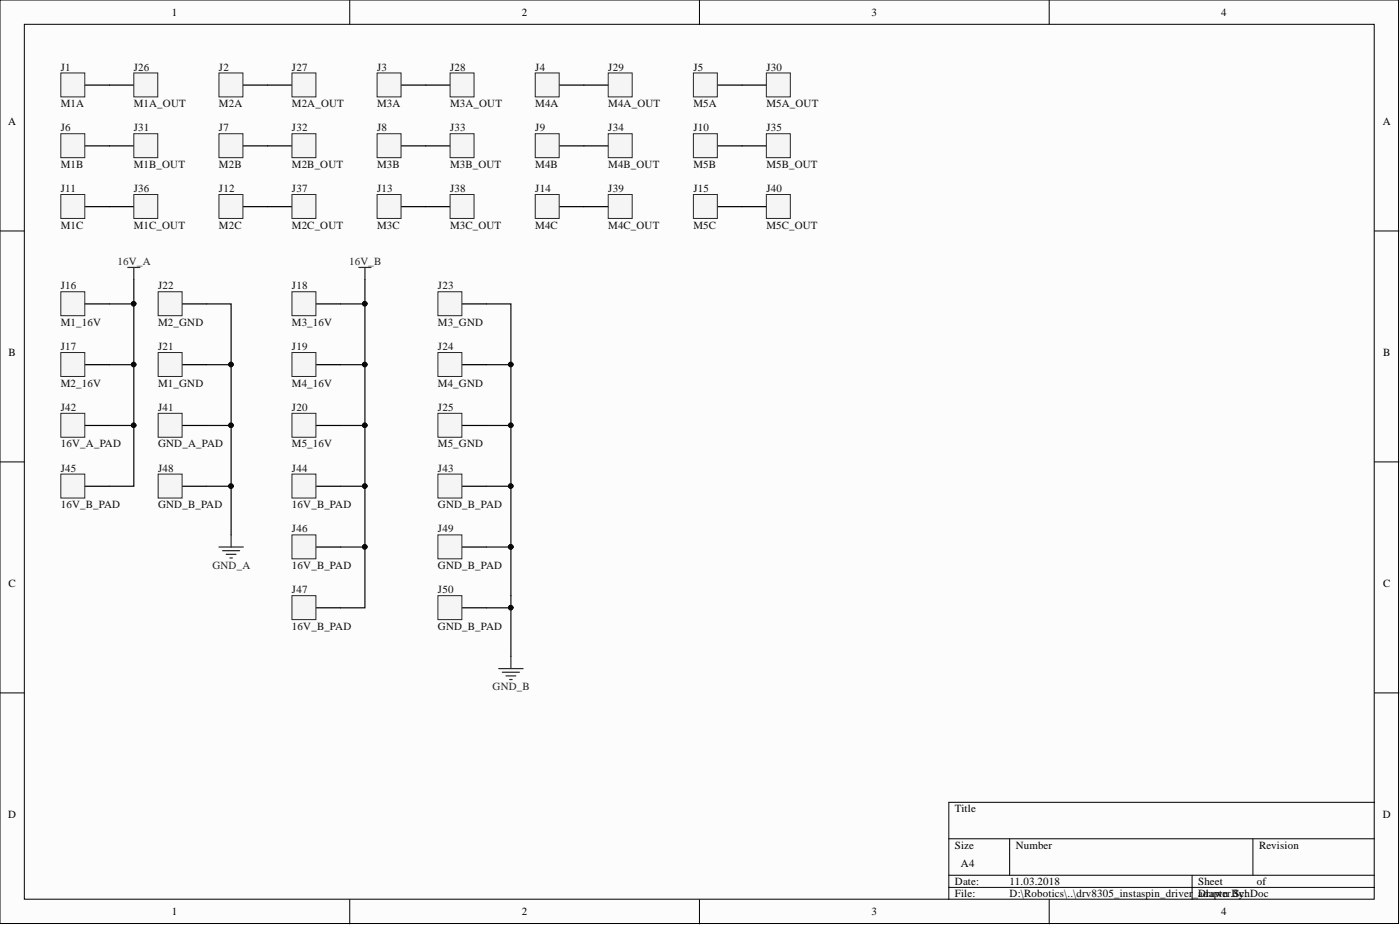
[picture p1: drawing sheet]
<svg xmlns="http://www.w3.org/2000/svg" width="292mm" height="193mm" viewBox="0 0 292 193" stroke-linecap="round" stroke-linejoin="round" font-family="sans-serif">
<g fill="#fcfcfc" stroke="#000" stroke-width=".21">
<path d="M0 0h291.8v192.7h-291.8z"/>
<path d="M5.1 5.1h281.6v182.5h-281.6z"/>
</g>
<g fill="none" stroke="#000" stroke-width=".21">
<path d="M73 0v5.1M145.9 0v5.1M218.9 0v5.1M0 48.2h5.1M286.8 48.2h5.1M0 96.4h5.1M286.8 96.4h5.1M0 144.6h5.1M286.8 144.6h5.1M198 175h88.8M210.7 175v7.6M261.4 175v7.6"/>
<path d="M286.8 167.4h-88.8v20.3M73 187.7v5M145.9 187.7v5M198 182.6h88.8M198 185.1h88.8M218.9 187.7v5M248.7 182.6v5.1"/>
</g>
<path d="M17.8 17.8h5" fill="none" stroke="#000" stroke-width=".25"/>
<path d="M12.7 15.2h5v5h-5z" fill="#f5f5f5" stroke="#262626" stroke-width=".21"/>
<path d="M17.8 30.4h5" fill="none" stroke="#000" stroke-width=".25"/>
<path d="M12.7 27.9h5v5h-5z" fill="#f5f5f5" stroke="#262626" stroke-width=".21"/>
<path d="M17.8 43.1h5" fill="none" stroke="#000" stroke-width=".25"/>
<path d="M12.7 40.6h5v5h-5z" fill="#f5f5f5" stroke="#262626" stroke-width=".21"/>
<path d="M17.8 63.4h5" fill="none" stroke="#000" stroke-width=".25"/>
<path d="M12.7 60.9h5v5h-5z" fill="#f5f5f5" stroke="#262626" stroke-width=".21"/>
<path d="M38.1 76.1h5" fill="none" stroke="#000" stroke-width=".25"/>
<path d="M33 73.5h5v5h-5z" fill="#f5f5f5" stroke="#262626" stroke-width=".21"/>
<path d="M50.8 17.8h5" fill="none" stroke="#000" stroke-width=".25"/>
<path d="M45.7 15.2h5v5h-5z" fill="#f5f5f5" stroke="#262626" stroke-width=".21"/>
<path d="M50.8 30.4h5" fill="none" stroke="#000" stroke-width=".25"/>
<path d="M45.7 27.9h5v5h-5z" fill="#f5f5f5" stroke="#262626" stroke-width=".21"/>
<path d="M50.8 43.1h5" fill="none" stroke="#000" stroke-width=".25"/>
<path d="M45.7 40.6h5v5h-5z" fill="#f5f5f5" stroke="#262626" stroke-width=".21"/>
<path d="M17.8 76.1h5" fill="none" stroke="#000" stroke-width=".25"/>
<path d="M12.7 73.5h5v5h-5z" fill="#f5f5f5" stroke="#262626" stroke-width=".21"/>
<path d="M38.1 63.4h5" fill="none" stroke="#000" stroke-width=".25"/>
<path d="M33 60.9h5v5h-5z" fill="#f5f5f5" stroke="#262626" stroke-width=".21"/>
<path d="M83.8 17.8h5" fill="none" stroke="#000" stroke-width=".25"/>
<path d="M78.7 15.2h5v5h-5z" fill="#f5f5f5" stroke="#262626" stroke-width=".21"/>
<path d="M83.8 30.4h5" fill="none" stroke="#000" stroke-width=".25"/>
<path d="M78.7 27.9h5v5h-5z" fill="#f5f5f5" stroke="#262626" stroke-width=".21"/>
<path d="M83.8 43.1h5" fill="none" stroke="#000" stroke-width=".25"/>
<path d="M78.7 40.6h5v5h-5z" fill="#f5f5f5" stroke="#262626" stroke-width=".21"/>
<path d="M66 63.4h5.1" fill="none" stroke="#000" stroke-width=".25"/>
<path d="M60.9 60.9h5v5h-5z" fill="#f5f5f5" stroke="#262626" stroke-width=".21"/>
<path d="M96.4 63.4h5.1" fill="none" stroke="#000" stroke-width=".25"/>
<path d="M91.4 60.9h5v5h-5z" fill="#f5f5f5" stroke="#262626" stroke-width=".21"/>
<path d="M116.7 17.8h5.1" fill="none" stroke="#000" stroke-width=".25"/>
<path d="M111.7 15.2h5v5h-5z" fill="#f5f5f5" stroke="#262626" stroke-width=".21"/>
<path d="M116.7 30.4h5.1" fill="none" stroke="#000" stroke-width=".25"/>
<path d="M111.7 27.9h5v5h-5z" fill="#f5f5f5" stroke="#262626" stroke-width=".21"/>
<path d="M116.7 43.1h5.1" fill="none" stroke="#000" stroke-width=".25"/>
<path d="M111.7 40.6h5v5h-5z" fill="#f5f5f5" stroke="#262626" stroke-width=".21"/>
<path d="M66 76.1h5.1" fill="none" stroke="#000" stroke-width=".25"/>
<path d="M60.9 73.5h5v5h-5z" fill="#f5f5f5" stroke="#262626" stroke-width=".21"/>
<path d="M96.4 76.1h5.1" fill="none" stroke="#000" stroke-width=".25"/>
<path d="M91.4 73.5h5v5h-5z" fill="#f5f5f5" stroke="#262626" stroke-width=".21"/>
<path d="M149.7 17.8h5.1" fill="none" stroke="#000" stroke-width=".25"/>
<path d="M144.7 15.2h5v5h-5z" fill="#f5f5f5" stroke="#262626" stroke-width=".21"/>
<path d="M149.7 30.4h5.1" fill="none" stroke="#000" stroke-width=".25"/>
<path d="M144.7 27.9h5v5h-5z" fill="#f5f5f5" stroke="#262626" stroke-width=".21"/>
<path d="M149.7 43.1h5.1" fill="none" stroke="#000" stroke-width=".25"/>
<path d="M144.7 40.6h5v5h-5z" fill="#f5f5f5" stroke="#262626" stroke-width=".21"/>
<path d="M66 88.8h5.1" fill="none" stroke="#000" stroke-width=".25"/>
<path d="M60.9 86.2h5v5h-5z" fill="#f5f5f5" stroke="#262626" stroke-width=".21"/>
<path d="M96.4 88.8h5.1" fill="none" stroke="#000" stroke-width=".25"/>
<path d="M91.4 86.2h5v5h-5z" fill="#f5f5f5" stroke="#262626" stroke-width=".21"/>
<path d="M22.8 17.8h5.1" fill="none" stroke="#000" stroke-width=".25"/>
<path d="M27.9 15.2h5v5h-5z" fill="#f5f5f5" stroke="#262626" stroke-width=".21"/>
<path d="M22.8 30.4h5.1" fill="none" stroke="#000" stroke-width=".25"/>
<path d="M27.9 27.9h5v5h-5z" fill="#f5f5f5" stroke="#262626" stroke-width=".21"/>
<path d="M22.8 43.1h5.1" fill="none" stroke="#000" stroke-width=".25"/>
<path d="M27.9 40.6h5v5h-5z" fill="#f5f5f5" stroke="#262626" stroke-width=".21"/>
<path d="M55.8 17.8h5.1" fill="none" stroke="#000" stroke-width=".25"/>
<path d="M60.9 15.2h5v5h-5z" fill="#f5f5f5" stroke="#262626" stroke-width=".21"/>
<path d="M55.8 30.4h5.1" fill="none" stroke="#000" stroke-width=".25"/>
<path d="M60.9 27.9h5v5h-5z" fill="#f5f5f5" stroke="#262626" stroke-width=".21"/>
<path d="M55.8 43.1h5.1" fill="none" stroke="#000" stroke-width=".25"/>
<path d="M60.9 40.6h5v5h-5z" fill="#f5f5f5" stroke="#262626" stroke-width=".21"/>
<path d="M88.8 17.8h5.1" fill="none" stroke="#000" stroke-width=".25"/>
<path d="M93.9 15.2h5v5h-5z" fill="#f5f5f5" stroke="#262626" stroke-width=".21"/>
<path d="M88.8 30.4h5.1" fill="none" stroke="#000" stroke-width=".25"/>
<path d="M93.9 27.9h5v5h-5z" fill="#f5f5f5" stroke="#262626" stroke-width=".21"/>
<path d="M88.8 43.1h5.1" fill="none" stroke="#000" stroke-width=".25"/>
<path d="M93.9 40.6h5v5h-5z" fill="#f5f5f5" stroke="#262626" stroke-width=".21"/>
<path d="M121.8 17.8h5.1" fill="none" stroke="#000" stroke-width=".25"/>
<path d="M126.9 15.2h5v5h-5z" fill="#f5f5f5" stroke="#262626" stroke-width=".21"/>
<path d="M121.8 30.4h5.1" fill="none" stroke="#000" stroke-width=".25"/>
<path d="M126.9 27.9h5v5h-5z" fill="#f5f5f5" stroke="#262626" stroke-width=".21"/>
<path d="M121.8 43.1h5.1" fill="none" stroke="#000" stroke-width=".25"/>
<path d="M126.9 40.6h5v5h-5z" fill="#f5f5f5" stroke="#262626" stroke-width=".21"/>
<path d="M154.8 17.8h5.1" fill="none" stroke="#000" stroke-width=".25"/>
<path d="M159.9 15.2h5v5h-5z" fill="#f5f5f5" stroke="#262626" stroke-width=".21"/>
<path d="M154.8 30.4h5.1" fill="none" stroke="#000" stroke-width=".25"/>
<path d="M159.9 27.9h5v5h-5z" fill="#f5f5f5" stroke="#262626" stroke-width=".21"/>
<path d="M154.8 43.1h5.1" fill="none" stroke="#000" stroke-width=".25"/>
<path d="M159.9 40.6h5v5h-5z" fill="#f5f5f5" stroke="#262626" stroke-width=".21"/>
<path d="M38.1 88.8h5" fill="none" stroke="#000" stroke-width=".25"/>
<path d="M33 86.2h5v5h-5z" fill="#f5f5f5" stroke="#262626" stroke-width=".21"/>
<path d="M17.8 88.8h5" fill="none" stroke="#000" stroke-width=".25"/>
<path d="M12.7 86.2h5v5h-5z" fill="#f5f5f5" stroke="#262626" stroke-width=".21"/>
<path d="M96.4 101.4h5.1" fill="none" stroke="#000" stroke-width=".25"/>
<path d="M91.4 98.9h5v5h-5z" fill="#f5f5f5" stroke="#262626" stroke-width=".21"/>
<path d="M66 101.4h5.1" fill="none" stroke="#000" stroke-width=".25"/>
<path d="M60.9 98.9h5v5h-5z" fill="#f5f5f5" stroke="#262626" stroke-width=".21"/>
<g fill="none" stroke="#262626" stroke-width=".25">
<path d="M26.6 55.8h2.6M27.9 55.8v2.5M74.9 55.8h2.5M76.1 55.8v2.5M45.7 114.1h5.1M46.4 114.9h3.6M47.2 115.6h2M48 116.4h.5M48.2 111.6v2.5M104.1 139.5h5M106.6 136.9v2.6M104.8 140.2h3.6"/>
<path d="M105.6 141h2M106.3 141.8h.6"/>
</g>
<path d="M17.8 101.4h5" fill="none" stroke="#000" stroke-width=".25"/>
<path d="M12.7 98.9h5v5h-5z" fill="#f5f5f5" stroke="#262626" stroke-width=".21"/>
<path d="M38.1 101.4h5" fill="none" stroke="#000" stroke-width=".25"/>
<path d="M33 98.9h5v5h-5z" fill="#f5f5f5" stroke="#262626" stroke-width=".21"/>
<path d="M66 114.1h5.1" fill="none" stroke="#000" stroke-width=".25"/>
<path d="M60.9 111.6h5v5h-5z" fill="#f5f5f5" stroke="#262626" stroke-width=".21"/>
<path d="M96.4 114.1h5.1" fill="none" stroke="#000" stroke-width=".25"/>
<path d="M91.4 111.6h5v5h-5z" fill="#f5f5f5" stroke="#262626" stroke-width=".21"/>
<path d="M66 126.8h5.1" fill="none" stroke="#000" stroke-width=".25"/>
<path d="M60.9 124.3h5v5h-5z" fill="#f5f5f5" stroke="#262626" stroke-width=".21"/>
<path d="M96.4 126.8h5.1" fill="none" stroke="#000" stroke-width=".25"/>
<path d="M91.4 124.3h5v5h-5z" fill="#f5f5f5" stroke="#262626" stroke-width=".21"/>
<g fill="none" stroke="#0e0e0e" stroke-width=".25">
<path d="M27.9 58.3v30.5h-5.1M76.1 58.3v5.1h-5M22.8 63.4h5.1M22.8 76.1h5.1M43.1 63.4h5.1v25.4h-5.1M43.1 76.1h5.1M71.1 76.1h5M76.1 63.4v38h-5M101.5 63.4h5.1v38h-5.1M101.5 76.1h5.1M27.9 88.8v12.6h-5.1M48.2 88.8v22.8"/>
<path d="M71.1 88.8h5M101.5 88.8h5.1M43.1 101.4h5.1M76.1 101.4v12.7h-5M76.1 114.1v12.7h-5M101.5 114.1h5.1M106.6 101.4v25.4h-5.1M106.6 126.8v10.1"/>
</g>
<g fill="#0e0e0e" stroke="#0e0e0e" stroke-width=".21">
<circle cx="27.9" cy="63.4" r=".47"/>
<circle cx="27.9" cy="76" r=".47"/>
<circle cx="27.9" cy="88.7" r=".47"/>
<circle cx="48.2" cy="76" r=".47"/>
<circle cx="48.2" cy="88.7" r=".47"/>
<circle cx="48.2" cy="101.4" r=".47"/>
<circle cx="76.1" cy="63.4" r=".47"/>
<circle cx="76.1" cy="76" r=".47"/>
<circle cx="76.1" cy="88.7" r=".47"/>
<circle cx="76.1" cy="101.4" r=".47"/>
<circle cx="106.6" cy="76" r=".47"/>
<circle cx="106.6" cy="88.7" r=".47"/>
<circle cx="106.6" cy="101.4" r=".47"/>
<circle cx="76.1" cy="114.1" r=".47"/>
<circle cx="106.6" cy="114.1" r=".47"/>
<circle cx="106.6" cy="126.8" r=".47"/>
</g>
<g font-size="2.3">
<text x="35.9" y="3.3">1</text>
<text x="108.9" y="3.3">2</text>
<text x="181.8" y="3.3">3</text>
<text x="254.8" y="3.3">4</text>
<text x="1.7" y="26.1">A</text>
<text x="288.5" y="26.1">A</text>
<text x="1.8" y="74.3">B</text>
<text x="288.6" y="74.3">B</text>
<text x="1.8" y="122.5">C</text>
<text x="288.6" y="122.5">C</text>
<text x="1.7" y="170.7">D</text>
<text x="199.2" y="169.4">Title</text>
<text x="288.5" y="170.7">D</text>
<text x="199.2" y="177">Size</text>
<text x="211.9" y="177">Number</text>
<text x="262.7" y="177">Revision</text>
<text x="199.2" y="184.6">Date:</text>
<text x="200.5" y="180.8">A4</text>
<text x="210.7" y="184.6">11.03.2018</text>
<text x="250" y="184.6">Sheet</text>
<text x="262.3" y="184.6">of</text>
<text x="35.9" y="191">1</text>
<text x="108.9" y="191">2</text>
<text x="181.8" y="191">3</text>
<text x="199.2" y="187.2">File:</text>
<text x="210.7" y="187.2">D:\Robotics\..\drv8305_instaspin_driver_Drawn By:</text>
<text x="250" y="187.2">adapter.SchDoc</text>
<text x="254.8" y="191">4</text>
</g>
<g font-size="2.3" fill="#0e0e0e">
<text x="12.7" y="14.7">J1</text>
<text x="27.9" y="14.7">J26</text>
<text x="45.7" y="14.7">J2</text>
<text x="60.9" y="14.7">J27</text>
<text x="78.7" y="14.7">J3</text>
<text x="93.9" y="14.7">J28</text>
<text x="111.7" y="14.7">J4</text>
<text x="126.9" y="14.7">J29</text>
<text x="144.7" y="14.7">J5</text>
<text x="159.9" y="14.7">J30</text>
<text x="12.7" y="22.3">M1A</text>
<text x="27.9" y="22.3">M1A_OUT</text>
<text x="45.7" y="22.3">M2A</text>
<text x="60.9" y="22.3">M2A_OUT</text>
<text x="78.7" y="22.3">M3A</text>
<text x="93.9" y="22.3">M3A_OUT</text>
<text x="111.7" y="22.3">M4A</text>
<text x="126.9" y="22.3">M4A_OUT</text>
<text x="144.7" y="22.3">M5A</text>
<text x="159.9" y="22.3">M5A_OUT</text>
<text x="12.7" y="27.4">J6</text>
<text x="27.9" y="27.4">J31</text>
<text x="45.7" y="27.4">J7</text>
<text x="60.9" y="27.4">J32</text>
<text x="78.7" y="27.4">J8</text>
<text x="93.9" y="27.4">J33</text>
<text x="111.7" y="27.4">J9</text>
<text x="126.9" y="27.4">J34</text>
<text x="144.7" y="27.4">J10</text>
<text x="159.9" y="27.4">J35</text>
<text x="12.7" y="35">M1B</text>
<text x="27.9" y="35">M1B_OUT</text>
<text x="45.7" y="35">M2B</text>
<text x="60.9" y="35">M2B_OUT</text>
<text x="78.7" y="35">M3B</text>
<text x="93.9" y="35">M3B_OUT</text>
<text x="111.7" y="35">M4B</text>
<text x="126.9" y="35">M4B_OUT</text>
<text x="144.7" y="35">M5B</text>
<text x="159.9" y="35">M5B_OUT</text>
<text x="12.7" y="40.1">J11</text>
<text x="27.9" y="40.1">J36</text>
<text x="45.7" y="40.1">J12</text>
<text x="60.9" y="40.1">J37</text>
<text x="78.7" y="40.1">J13</text>
<text x="93.9" y="40.1">J38</text>
<text x="111.7" y="40.1">J14</text>
<text x="126.9" y="40.1">J39</text>
<text x="144.7" y="40.1">J15</text>
<text x="159.9" y="40.1">J40</text>
<text x="12.7" y="47.7">M1C</text>
<text x="27.9" y="47.7">M1C_OUT</text>
<text x="45.7" y="47.7">M2C</text>
<text x="60.9" y="47.7">M2C_OUT</text>
<text x="78.7" y="47.7">M3C</text>
<text x="93.9" y="47.7">M3C_OUT</text>
<text x="111.7" y="47.7">M4C</text>
<text x="126.9" y="47.7">M4C_OUT</text>
<text x="144.7" y="47.7">M5C</text>
<text x="159.9" y="47.7">M5C_OUT</text>
<text x="12.7" y="60.4">J16</text>
<text x="33" y="60.4">J22</text>
<text x="60.9" y="60.4">J18</text>
<text x="91.4" y="60.4">J23</text>
<text x="12.7" y="68">M1_16V</text>
<text x="33" y="68">M2_GND</text>
<text x="60.9" y="68">M3_16V</text>
<text x="91.4" y="68">M3_GND</text>
<text x="12.7" y="73">J17</text>
<text x="33" y="73">J21</text>
<text x="60.9" y="73">J19</text>
<text x="91.4" y="73">J24</text>
<text x="12.7" y="80.6">M2_16V</text>
<text x="33" y="80.6">M1_GND</text>
<text x="60.9" y="80.6">M4_16V</text>
<text x="91.4" y="80.6">M4_GND</text>
<text x="12.7" y="85.7">J42</text>
<text x="33" y="85.7">J41</text>
<text x="60.9" y="85.7">J20</text>
<text x="91.4" y="85.7">J25</text>
<text x="12.7" y="93.3">16V_A_PAD</text>
<text x="33" y="93.3">GND_A_PAD</text>
<text x="60.9" y="93.3">M5_16V</text>
<text x="91.4" y="93.3">M5_GND</text>
<text x="12.7" y="98.4">J45</text>
<text x="33" y="98.4">J48</text>
<text x="60.9" y="98.4">J44</text>
<text x="91.4" y="98.4">J43</text>
<text x="12.7" y="106">16V_B_PAD</text>
<text x="33" y="106">GND_B_PAD</text>
<text x="60.9" y="106">16V_B_PAD</text>
<text x="91.4" y="106">GND_B_PAD</text>
<text x="60.9" y="111.1">J46</text>
<text x="91.4" y="111.1">J49</text>
<text x="60.9" y="118.7">16V_B_PAD</text>
<text x="91.4" y="118.7">GND_B_PAD</text>
<text x="60.9" y="123.8">J47</text>
<text x="91.4" y="123.8">J50</text>
<text x="60.9" y="131.4">16V_B_PAD</text>
<text x="91.4" y="131.4">GND_B_PAD</text>
</g>
<g font-size="2.3" fill="#262626">
<text x="24.5" y="55.3">16V_A</text>
<text x="72.8" y="55.3">16V_B</text>
<text x="44.3" y="118.7">GND_A</text>
<text x="102.8" y="144">GND_B</text>
</g>
</svg>
